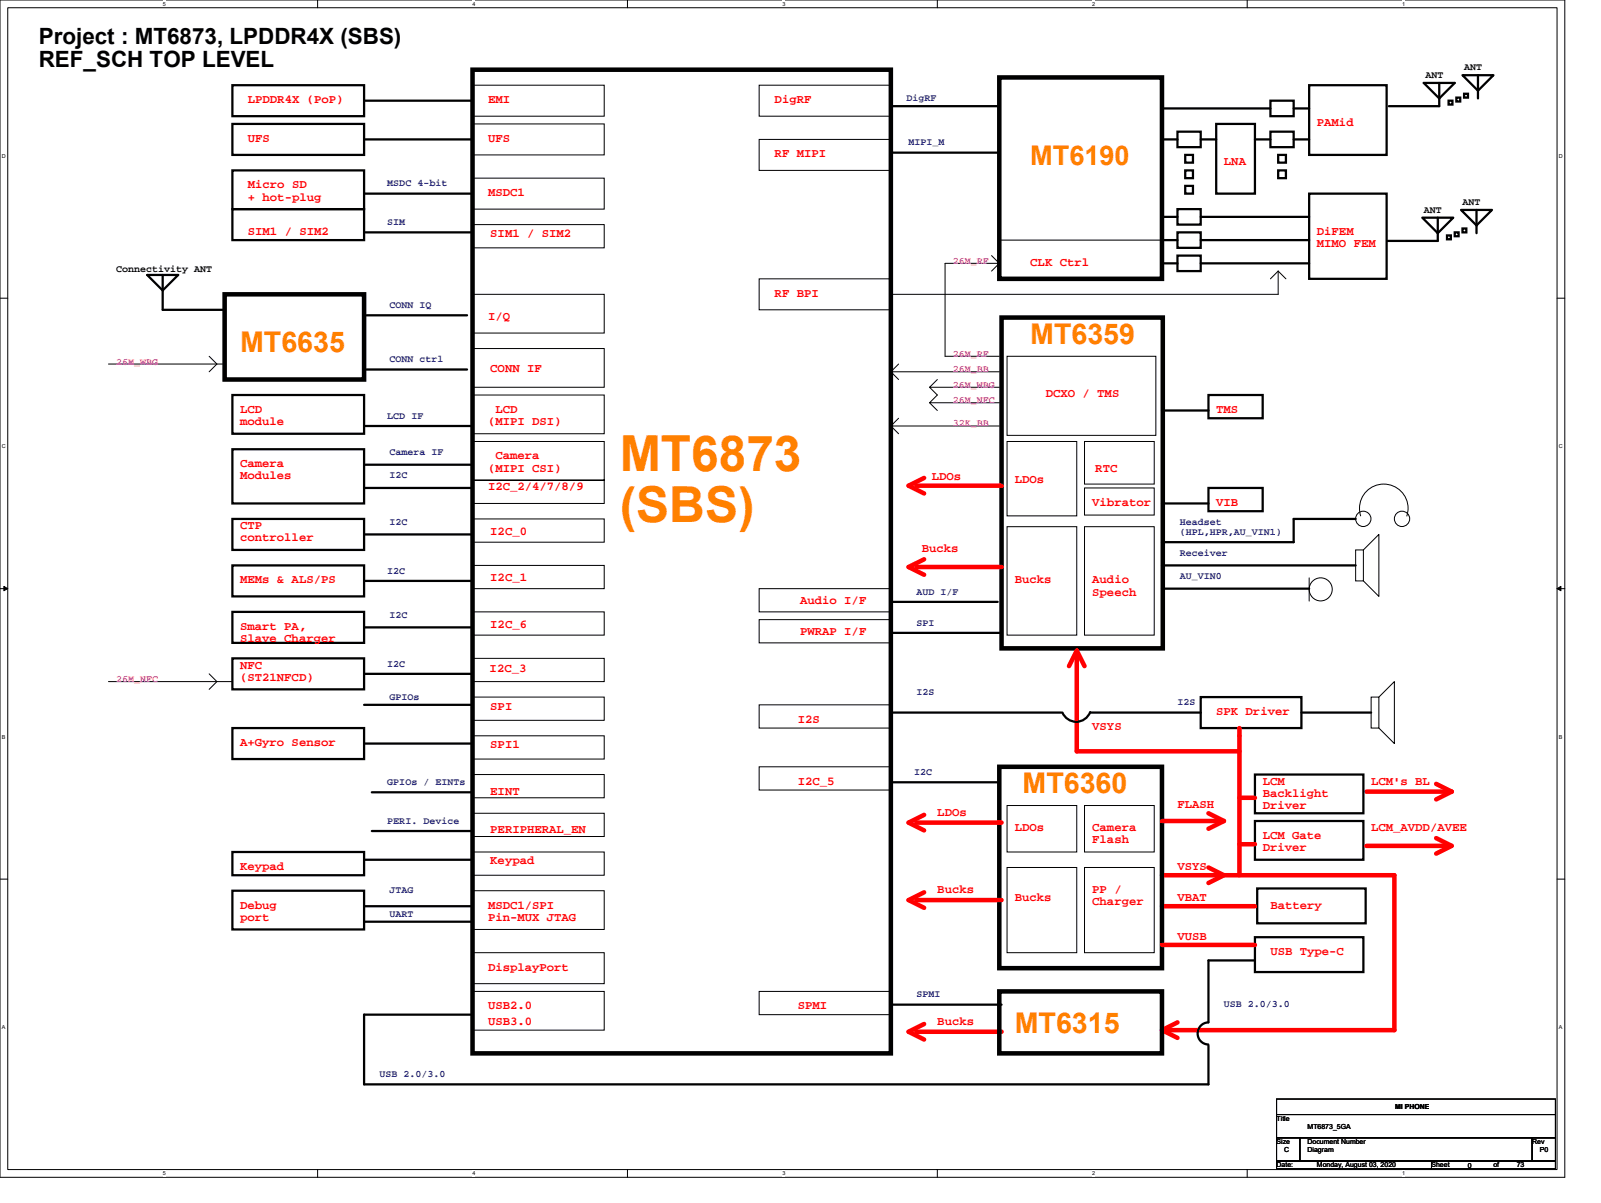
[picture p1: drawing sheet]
<svg xmlns="http://www.w3.org/2000/svg" width="210mm" height="158mm" viewBox="0 0 210 158" stroke-linecap="round" stroke-linejoin="round" font-family="sans-serif">
<path d="M0 0h205.2v154.4h-205.2zM1 1h203.2v152.4h-203.2z" fill="none" stroke="#000" stroke-width=".13"/>
<g fill="#fff">
<path d="M21.3 .1h.4v.8h-.4z"/>
<path d="M21.3 153.5h.4v.8h-.4z"/>
</g>
<path d="M41.7 0v1M41.7 153.4v1" fill="none" stroke="#000" stroke-width=".13"/>
<g fill="#fff">
<path d="M62 .1h.4v.8h-.4z"/>
<path d="M62 153.5h.4v.8h-.4z"/>
</g>
<path d="M82.3 0v1M82.3 153.4v1" fill="none" stroke="#000" stroke-width=".13"/>
<g fill="#fff">
<path d="M102.6 .1h.4v.8h-.4z"/>
<path d="M102.6 153.5h.4v.8h-.4z"/>
</g>
<path d="M122.9 0v1M122.9 153.4v1" fill="none" stroke="#000" stroke-width=".13"/>
<g fill="#fff">
<path d="M143.3 .1h.3v.8h-.3z"/>
<path d="M143.3 153.5h.3v.8h-.3z"/>
</g>
<path d="M163.6 0v1M163.6 153.4v1" fill="none" stroke="#000" stroke-width=".13"/>
<g fill="#fff">
<path d="M183.9 .1h.4v.8h-.4z"/>
<path d="M183.9 153.5h.4v.8h-.4z"/>
<path d="M.3 20.1h.5v.8h-.5z"/>
<path d="M204.5 20.1h.5v.8h-.5z"/>
<path d="M.3 58.2h.5v.8h-.5z"/>
<path d="M204.5 58.2h.5v.8h-.5z"/>
</g>
<path d="M0 39.1h1M204.2 39.1h1" fill="none" stroke="#000" stroke-width=".13"/>
<g fill="#fff">
<path d="M.3 96.3h.4v.8h-.4z"/>
<path d="M204.5 96.3h.4v.8h-.4z"/>
</g>
<path d="M0 77.2h1M204.2 77.2h1" fill="none" stroke="#000" stroke-width=".13"/>
<path d="M.5 76.9l.5 .3-.5 .3zM204.2 77.2l.5-.3v.6z" fill="#000" stroke="#000" stroke-width=".13"/>
<g fill="#fff">
<path d="M.3 134.4h.4v.8h-.4z"/>
<path d="M204.5 134.4h.4v.8h-.4z"/>
</g>
<g fill="none" stroke="#000" stroke-width=".13">
<path d="M62 16.3h17.2v4h-17.2zM62 11.2h17.2v4h-17.2zM99.6 11.2h17.2v4h-17.2zM99.6 18.3h17.2v4.1h-17.2zM62 23.4h17.2v4h-17.2zM62 38.6h17.2v5.1h-17.2zM62 29.5h17.2v3h-17.2zM99.6 36.6h17.2v4h-17.2zM130 33.5l1.1 1M131.1 34.5h-7.1v12.2h7.1M131.1 31.5h21.3v5.1h-21.3zM131.1 34.5l-1.1 1.1"/>
<path d="M167.6 35.6l1.1 1M167.6 35.6l-1 1M167.6 35.6v3h-50.8M14.2 47.8h15.3M27.4 46.7l1 1.1-1 1M62 45.7h17.2v5.1h-17.2zM62 51.8h17.2v5.1h-17.2zM62 57.9h17.2v5.1h-17.2zM116.8 55.9h14.3M116.8 48.8h14.3M116.8 55.9l1.1 1M116.8 48.8l1.1 1"/>
<path d="M117.9 54.9l-1.1 1M117.9 47.8l-1.1 1M121.9 50.8l1 1-1 1h9.2M121.9 52.8l1 1M122.9 49.8l-1 1h9.2M132.1 57.9h9.1v9.8h-9.1zM132.1 46.7h19.5v10.4h-19.5zM142.2 57.9h9.2v5.6h-9.2zM62 63h17.2v3h-17.2zM62 68.1h17.2v3h-17.2zM62 74.2h17.2v3h-17.2zM99.6 77.2h17.2v3.1h-17.2z"/>
<path d="M132.1 69.1h9.1v14.2h-9.1zM142.2 64h9.2v3.6h-9.2zM142.2 69.1h9.2v14.2h-9.2zM171.7 75.8v3M177.8 72.1h1v4.1h-1zM178.5 67.7a3.2 3.2 0 0 1 3-4.2 3.2 3.2 0 0 1 3 4.2M178.8 72.1l2-2v8.1l-2-2M14.2 89.4h16.3M27.4 88.4l1 1-1 1M62 86.4h17.2v3h-17.2zM62 91.4h17.2v3.1h-17.2zM62 80.3h17.2v3h-17.2z"/>
<path d="M62 96.5h17.2v3.1h-17.2zM99.6 81.3h17.2v3h-17.2zM99.6 92.5h17.2v3h-17.2zM179.8 91.4h1v4.1h-1zM180.8 91.4l2.1-2v8.1l-2.1-2M0 115.3h1M62 101.6h17.2v3h-17.2zM62 111.8h17.2v3h-17.2zM62 116.8h17.2v5.1h-17.2zM62 106.7h17.2v3h-17.2zM99.6 100.6h17.2v3h-17.2zM132.1 105.7h9.1v6.1h-9.1z"/>
<path d="M132.1 113.8h9.1v11.2h-9.1zM142.2 105.7h9.2v6.1h-9.2zM142.2 113.8h9.2v11.2h-9.2zM204.2 115.3h1M62 125h17.2v4h-17.2zM62 130h17.2v5.1h-17.2zM99.6 130h17.2v3.1h-17.2zM167.4 144.2h36.6v2h-36.6zM167.4 146.2h36.6v3h-36.6zM167.4 149.2h3.1v3.1h-3.1zM167.4 152.3h20.3v1h-20.3zM170.5 149.2h30.5v3.1h-30.5z"/>
<path d="M187.7 152.3h16.3v1h-16.3zM201 149.2h3v3.1h-3z"/>
<circle cx="173.2" cy="77.3" r="1.51"/>
<circle cx="178.8" cy="68.1" r="1.01"/>
<circle cx="183.9" cy="68.1" r="1.01"/>
</g>
<g fill="none" stroke="#000" stroke-width=".3">
<path d="M30.5 16.3h17.3v4h-17.3zM30.5 11.2h17.3v4h-17.3zM47.8 18.3h14.2M47.8 13.2h14.2M117.1 13.9h13.8M152.4 14.2h14.2M152.4 18.3h2M154.4 17.3h3.1v2h-3.1zM157.5 18.3h2M159.5 16.3h5.1v9.1h-5.1zM164.6 18.3h2M166.6 17.3h3.1v2h-3.1z"/>
<path d="M166.6 13.2h3.1v2h-3.1zM169.7 14.2h2M169.7 18.3h2M171.7 11.2h10.2v9.1h-10.2zM186.7 10.9h4.1l-2 2zM188.8 10.9v3h-6.6M190 13.2h.5v.5h-.5zM191 12.8h.5v.5h-.5zM191.8 9.9h4.1l-2.1 2zM192 12.3h.5v.5h-.5zM193.8 9.9v3M19.3 36.1h4.1l-2.1 2z"/>
<path d="M21.3 36.1v4.5h8.2M30.5 22.4h17.3v5h-17.3zM30.5 27.4h17.3v4.1h-17.3zM47.8 25.4h14.2M47.8 30.5h14.2M117.1 20h13.8M152.4 31.5h2M152.4 34.5h2M152.4 28.4h2M154.4 33.5h3.1v2.1h-3.1zM154.4 27.4h3.1v2.1h-3.1zM154.4 30.5h3.1v2h-3.1z"/>
<path d="M155.4 24.4h1.1v1h-1.1zM155.4 20.3h1.1v1h-1.1zM155.4 22.4h1.1v1h-1.1zM157.5 31.5h14.2M157.5 34.5h14.2M157.5 28.4h14.2M167.6 20.3h1.1v1h-1.1zM167.6 22.4h1.1v1h-1.1zM171.7 25.4h10.2v11.2h-10.2zM186.5 28.6h4.1l-2 2zM188.6 28.6v3h-6.6M189.8 30.9h.5v.5h-.5z"/>
<path d="M190.8 30.5h.5v.5h-.5zM191.6 27.5h4.1l-2 2.1zM191.8 30h.5v.5h-.5zM193.7 27.5v3.1M30.5 51.8h17.3v5.1h-17.3zM30.5 58.9h17.3v7.1h-17.3zM47.8 55.9h14.2M48 41.4h13.3M48 48.5h13.3M152.4 53.8h6.1M158.5 51.8h7.1v3.1h-7.1zM30.5 68.1h17.3v4h-17.3z"/>
<path d="M30.5 74.2h17.3v4h-17.3zM47.8 61h14.2M47.8 64h14.2M47.8 70.1h14.2M47.8 76.2h14.2M117.1 79h13.8M152.4 66h6.1M152.4 74.2h25.4M152.4 77.2h19.3M158.5 64h7.1v3.1h-7.1zM177.8 68.1h-8.1v3h-17.3M30.5 86.4h17.3v4h-17.3z"/>
<path d="M30.5 95.5h17.3v4.1h-17.3zM30.5 80.3h17.3v4h-17.3zM47.8 88.4h14.2M47.8 92.5h14.2M47.8 82.3h14.2M47.8 97.5h14.2M116.8 93.5h22.4M117.1 83h14.3M143 93.4a1.96 1.96 0 0 1-1.8 1.3 1.96 1.96 0 0 1-1.9-1.2M143 93.5h14.5M157.5 91.4h13.2v4.1h-13.2zM170.7 93.5h9.1"/>
<path d="M30.5 111.8h17.3v3h-17.3zM30.5 116.8h17.3v5.1h-17.3zM47.8 112.8h14.2M47.8 118.9h14.2M48.8 103.9h13.2M48.8 109h13.2M117.1 102.6h14M164.6 101.6h14.2v5.1h-14.2zM164.6 107.7h14.2v5.1h-14.2zM164.9 116.5h14.2v4.6h-14.2zM47.8 120.9h14.2M62 133.1h-14.2v9.1h110.7v-5"/>
<path d="M117.1 131.8h14.3M158.5 134.1a1.45 1.45 0 0 0-1.4 1.5 1.45 1.45 0 0 0 1.4 1.4M164.6 122.9h14.2v4.6h-14.2zM164.6 126h-6.1v8.1"/>
</g>
<path d="M62 9.1h54.8v129.1h-54.8zM131.1 10.2h21.3v26.4h-21.3zM29.5 38.6h18.3v11.2h-18.3zM131.4 41.7h21.1v43.3h-21.1zM131.1 100.6h21.3v26.4h-21.3zM131.1 130h21.3v8.2h-21.3z" fill="none" stroke="#000" stroke-width=".59"/>
<g fill="none" stroke="#f00" stroke-width=".59">
<path d="M120.2 63.7h11.2M120.2 74.4h11.2M121.2 62.7l-2 1 2 1M121.2 73.4l-2 1 2 1M140.2 87.4l1-2.1 1 2.1M141.2 85.3v13.3h21.4M162.6 95.5v19.3M120.2 107.9h11.2M120.2 118.1h11.2M121.2 106.9l-2 1 2 1M121.2 117.1l-2 1 2 1M152.4 118.9h12.2"/>
<path d="M152.4 107.7h8.1M152.4 114.8h30.5v20.3h-30.5M158.5 106.7l2 1-2 1M158.5 113.8l2 1-2 1M162.6 104.6h2M162.6 110.7h2M179.2 103.8h11.2M179.2 111h11.2M188.4 102.8l2 1M188.4 109.9l2 1.1-2 1M190.4 103.8l-2 1.1M120.2 135.3h11.2"/>
<path d="M121.2 134.3l-2 1 2 1.1M152.4 124h12.2M154.4 134.1l-2 1 2 1"/>
</g>
<g font-size="6.5" fill="#ff8000">
<text x="81.3" y="61.8">MT6873</text>
<text x="81.3" y="68.5">(SBS)</text>
</g>
<g font-size="3.7" fill="#ff8000">
<text x="31.5" y="46.1">MT6635</text>
<text x="135.1" y="45.1">MT6359</text>
<text x="134.1" y="104.1">MT6360</text>
<text x="133.1" y="135.6">MT6315</text>
</g>
<text font-size="3.6" fill="#ff8000" x="135.1" y="21.6">MT6190</text>
<g font-size="2.9">
<text x="5.1" y="5.8">Project : MT6873, LPDDR4X (SBS)</text>
<text x="5.1" y="8.8">REF_SCH TOP LEVEL</text>
</g>
<g font-size="1.6" fill="#f00">
<text x="32.5" y="13.5">LPDDR4X (PoP)</text>
<text x="64" y="13.5">EMI</text>
<text x="101.6" y="13.5">DigRF</text>
<text x="172.7" y="16.6">PAMid</text>
<text x="32.5" y="18.6">UFS</text>
<text x="64" y="18.6">UFS</text>
<text x="101.6" y="20.6">RF MIPI</text>
<text x="160.5" y="21.7">LNA</text>
<text x="32.5" y="24.7">Micro SD</text>
<text x="32.5" y="26.3">+ hot-plug</text>
<text x="64" y="25.7">MSDC1</text>
<text x="32.5" y="30.8">SIM1 / SIM2</text>
<text x="64.3" y="31.1">SIM1 / SIM2</text>
<text x="135.1" y="34.9">CLK Ctrl</text>
<text x="172.7" y="30.8">DiFEM</text>
<text x="172.7" y="32.4">MIMO FEM</text>
<text x="64" y="42">I/Q</text>
<text x="101.6" y="38.9">RF BPI</text>
<text x="64.3" y="48.8">CONN IF</text>
<text x="137.2" y="52.1">DCXO / TMS</text>
<text x="31.5" y="54.2">LCD</text>
<text x="31.5" y="55.8">module</text>
<text x="64" y="55.8">(MIPI DSI)</text>
<text x="65" y="54.2">LCD</text>
<text x="159.5" y="54.2">TMS</text>
<text x="31.5" y="61.3">Camera</text>
<text x="31.5" y="62.9">Modules</text>
<text x="64" y="61.9">(MIPI CSI)</text>
<text x="64" y="64.3">I2C_2/4/7/8/9</text>
<text x="65" y="60.3">Camera</text>
<text x="122.2" y="63">LDOs</text>
<text x="133.1" y="63.3">LDOs</text>
<text x="143.7" y="61.9">RTC</text>
<text x="31.5" y="69.4">CTP</text>
<text x="31.5" y="71">controller</text>
<text x="64.3" y="70.1">I2C_0</text>
<text x="143.3" y="66.4">Vibrator</text>
<text x="159.5" y="66.4">VIB</text>
<text x="31.5" y="76.5">MEMs &amp; ALS/PS</text>
<text x="64.3" y="76.2">I2C_1</text>
<text x="120.9" y="72.5">Bucks</text>
<text x="133.1" y="76.5">Bucks</text>
<text x="143.3" y="76.5">Audio</text>
<text x="31.5" y="82.6">Smart PA,</text>
<text x="64.3" y="82.3">I2C_6</text>
<text x="104.9" y="83.3">PWRAP I/F</text>
<text x="104.9" y="79.3">Audio I/F</text>
<text x="143.3" y="78.1">Speech</text>
<text x="31.5" y="87.7">NFC</text>
<text x="31.5" y="89.3">(ST21NFCD)</text>
<text x="31.5" y="84.2">Slave Charger</text>
<text x="64.2" y="88.1">I2C_3</text>
<text x="64.3" y="93.1">SPI</text>
<text x="104.6" y="94.8">I2S</text>
<text x="143.3" y="95.8">VSYS</text>
<text x="159.5" y="93.8">SPK Driver</text>
<text x="31.5" y="97.9">A+Gyro Sensor</text>
<text x="64.3" y="98.1">SPI1</text>
<text x="64.3" y="104.2">EINT</text>
<text x="104.6" y="102.9">I2C_5</text>
<text x="122.9" y="107">LDOs</text>
<text x="154.4" y="106">FLASH</text>
<text x="165.6" y="102.9">LCM</text>
<text x="165.6" y="104.5">Backlight</text>
<text x="165.6" y="106.2">Driver</text>
<text x="179.8" y="102.9">LCM's BL</text>
<text x="64.3" y="113.4">Keypad</text>
<text x="64.3" y="109.3">PERIPHERAL_EN</text>
<text x="133.1" y="109">LDOs</text>
<text x="143.3" y="109">Camera</text>
<text x="143.3" y="110.6">Flash</text>
<text x="165.6" y="110">LCM Gate</text>
<text x="165.6" y="111.7">Driver</text>
<text x="179.8" y="109">LCM_AVDD/AVEE</text>
<text x="31.5" y="119.2">Debug</text>
<text x="31.5" y="114.1">Keypad</text>
<text x="64" y="119.2">MSDC1/SPI</text>
<text x="122.9" y="117.2">Bucks</text>
<text x="133.1" y="118.2">Bucks</text>
<text x="143.3" y="117.2">PP /</text>
<text x="143.3" y="118.8">Charger</text>
<text x="154.4" y="114.1">VSYS</text>
<text x="154.4" y="118.2">VBAT</text>
<text x="166.6" y="119.2">Battery</text>
<text x="31.5" y="120.8">port</text>
<text x="64" y="120.8">Pin-MUX JTAG</text>
<text x="154.4" y="123.3">VUSB</text>
<text x="166.6" y="125.3">USB Type-C</text>
<text x="64" y="127.3">DisplayPort</text>
<text x="64" y="132.4">USB2.0</text>
<text x="64" y="134.4">USB3.0</text>
<text x="104.6" y="132.4">SPMI</text>
<text x="122.9" y="134.4">Bucks</text>
</g>
<g font-size="1.3">
<text x="186.9" y="10.2">ANT</text>
<text x="192" y="9.2">ANT</text>
<text x="186.7" y="27.9">ANT</text>
<text x="191.8" y="26.9">ANT</text>
<text x="15.2" y="35.6">Connectivity ANT</text>
</g>
<g font-size="1.3" fill="#00f">
<text x="118.9" y="13.3">DigRF</text>
<text x="119.2" y="19.1">MIPI_M</text>
<text x="50.8" y="24.4">MSDC 4-bit</text>
<text x="50.8" y="29.5">SIM</text>
<text x="51.1" y="40.4">CONN IQ</text>
<text x="51.1" y="47.5">CONN ctrl</text>
<text x="50.8" y="54.9">LCD IF</text>
<text x="51.1" y="59.7">Camera IF</text>
<text x="51.1" y="62.8">I2C</text>
<text x="51.1" y="68.9">I2C</text>
<text x="154.7" y="68.9">Headset</text>
<text x="154.7" y="70.2">(HPL,HPR,AU_VIN1)</text>
<text x="50.8" y="75.2">I2C</text>
<text x="120.2" y="78">AUD I/F</text>
<text x="154.7" y="72.9">Receiver</text>
<text x="154.7" y="76">AU_VIN0</text>
<text x="51.1" y="81">I2C</text>
<text x="120.2" y="82.1">SPI</text>
<text x="50.8" y="87.4">I2C</text>
<text x="51.1" y="91.8">GPIOs</text>
<text x="120.2" y="91.2">I2S</text>
<text x="154.4" y="92.5">I2S</text>
<text x="119.9" y="101.7">I2C</text>
<text x="50.8" y="103">GPIOs / EINTs</text>
<text x="50.8" y="108.1">PERI. Device</text>
<text x="51.1" y="117.2">JTAG</text>
<text x="51.1" y="120.2">UART</text>
<text x="120.2" y="130.8">SPMI</text>
<text x="160.5" y="132.1">USB 2.0/3.0</text>
<text x="49.8" y="141.3">USB 2.0/3.0</text>
</g>
<g font-size="1.3" fill="#f0f">
<text x="125" y="34.6">26M_RF</text>
<text x="15.2" y="47.8">26M_WBG</text>
<text x="125" y="46.8">26M_RF</text>
<text x="125" y="50.9">26M_WBG</text>
<text x="125" y="48.8">26M_BB</text>
<text x="125" y="52.9">26M_NFC</text>
<text x="125" y="55.9">32K_BB</text>
<text x="15.2" y="89.5">26M_NFC</text>
</g>
<g font-size=".9">
<text x="167.4" y="147">Title</text>
<text x="171.5" y="148">MT6873_5GA</text>
<text x="183" y="145.5">MI PHONE</text>
<text x="167.4" y="150.1">Size</text>
<text x="167.4" y="153.1">Date:</text>
<text x="168.4" y="151.1">C</text>
<text x="171.5" y="150.1">Document Number</text>
<text x="171.5" y="151.1">Diagram</text>
<text x="172.7" y="153.1">Monday, August 03, 2020</text>
<text x="187.7" y="153.1">Sheet</text>
<text x="192.5" y="153.2">0</text>
<text x="195.9" y="153.1">of</text>
<text x="198.9" y="153.1">73</text>
<text x="201" y="150.1">Rev</text>
<text x="202" y="151.1">P0</text>
</g>
<g font-size=".7">
<text x="21.3" y=".8">5</text>
<text x="62" y=".8">4</text>
<text x="102.6" y=".8">3</text>
<text x="143.3" y=".8">2</text>
<text x="183.9" y=".8">1</text>
<text x=".3" y="20.7">D</text>
<text x="204.5" y="20.7">D</text>
<text x=".3" y="58.8">C</text>
<text x="204.5" y="58.8">C</text>
<text x=".3" y="96.9">B</text>
<text x="204.5" y="96.9">B</text>
<text x=".3" y="135">A</text>
<text x="204.5" y="135">A</text>
<text x="21.3" y="154.2">5</text>
<text x="62" y="154.2">4</text>
<text x="102.6" y="154.2">3</text>
<text x="143.3" y="154.2">2</text>
<text x="183.9" y="154.2">1</text>
</g>
</svg>
